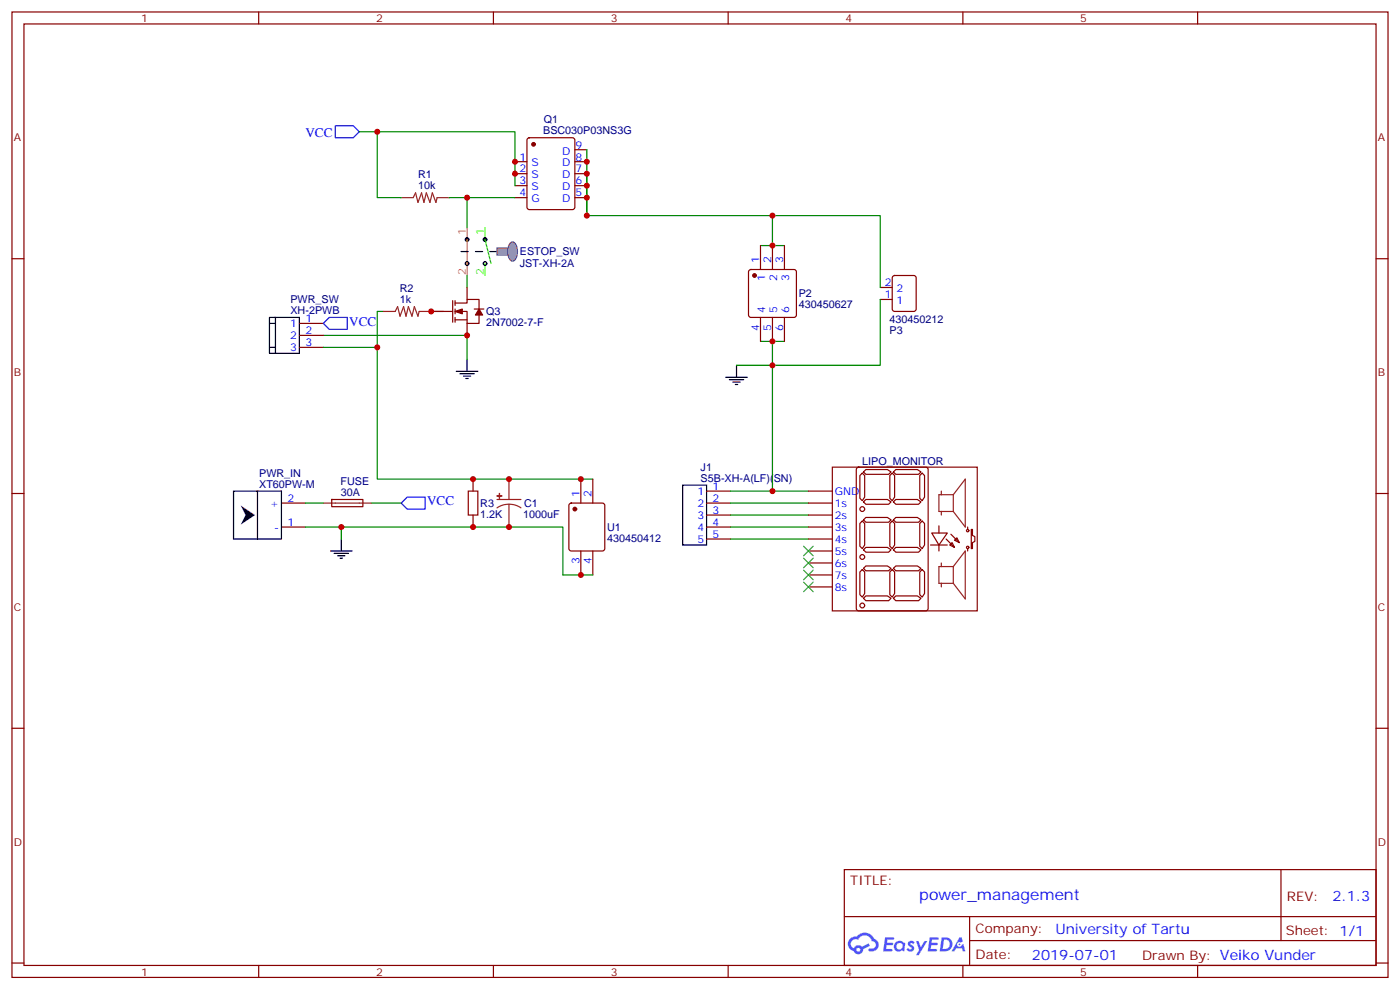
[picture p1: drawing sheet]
<svg xmlns="http://www.w3.org/2000/svg" width="412mm" height="292mm" viewBox="0 0 412 292" stroke-linecap="round" stroke-linejoin="round" font-family="sans-serif">
<g fill="none" stroke="#870000" stroke-width=".35">
<path d="M3.5 3.5h405.4v284.4h-405.4zM7.1 7.1h398.2v277.2h-398.2zM76.2 3.5v3.6M145.3 3.5v3.6M214.5 3.5v3.6M283.6 3.5v3.6M352.8 3.5v3.6M3.5 76.2h3.6M405.3 76.2h3.6M3.5 145.3h3.6M405.3 145.3h3.6M3.5 214.5h3.6"/>
<path d="M405.3 214.5h3.6M248.7 256.1h156.6v28.2h-156.6zM377.3 256.1v20.9M248.7 270h156.5M285.6 277h119.6M285.6 270v14.1M3.5 283.6h3.6M76.2 284.3v3.6M145.3 284.3v3.6M214.5 284.3v3.6M283.6 284.3v3.6M352.8 284.3v3.6"/>
<path d="M405.3 283.6h3.6"/>
</g>
<g fill="#5487ff">
<path d="M267.7 277.3a1.22 1.22 0 0 1 1.7 .3l-.4 .5a.47 .47 0 0 0-.3-.4 .47 .47 0 0 0-.5 .2l.1 .3a1.14 1.14 0 0 1 .8 1.7 1.14 1.14 0 0 1-1.9 0l-.2-.2 .5-.5 .7 .4a.29 .29 0 0 0 .3-.3 .29 .29 0 0 0-.2-.3 1.04 1.04 0 0 1-.6-1.7z"/>
<path d="M260.7 276h2.4l.3 .2-.2 .5-1.8 .1-.1 .8h1.5l.3 .4-.3 .4h-1.6l-.2 1.1h1.7l.2 .3-.2 .3-2.6 .1z"/>
<path d="M273.8 276h2.4l.3 .2-.1 .5-1.8 .1-.2 .8h1.6l.3 .4-.4 .4h-1.6l-.1 1.1h1.7l.2 .3-.2 .3-2.6 .1z"/>
<path d="M282.6 276.1h.7l.3 1.2-.6 .3a.69 .69 0 0 0-1 .3 .69 .69 0 0 0 .4 1 .69 .69 0 0 0 .9-.7l.5-.2 .6 2.2h-.8l-.2-.9h-1.8l-.5 .9h-.8z"/>
<path d="M269.8 277.1h.8l.6 1.8 1.1-1.8h.9l-2.6 4.2h-.8l.9-1.5z"/>
<path d="M277.4 276.1l-.6 4.1h1.3a2.11 2.11 0 0 0 2.5-2.1 2.11 2.11 0 0 0-2.5-2zM278.1 276.8a1.39 1.39 0 0 1 1.7 1.4 1.39 1.39 0 0 1-1.8 1.3h-.3z"/>
<path d="M263.7 277.7a1.54 1.54 0 0 0-.1 2.1 1.54 1.54 0 0 0 2.2 .2l.6 .2 .3-2.3-.2-.2-.4-.1a1.49 1.49 0 0 0-2.4 .1zM264 278.7a.94 .94 0 0 1 1.8 0 .94 .94 0 0 1-1.8 0z"/>
<path d="M250.4 276.4a2.18 2.18 0 0 0 1.1 3.7 1.44 1.44 0 0 0 1.6 1 1.44 1.44 0 0 0 1.2-1.5l2-1-.5-.8-1.9 1a1.47 1.47 0 0 0-2.4 .4 1.39 1.39 0 0 1-.7-1.9 1.39 1.39 0 0 1 2-.5 2.12 2.12 0 0 1 2.2-1.3 2.12 2.12 0 0 1 1.9 1.7 1.14 1.14 0 0 1 1.1 1.4 1.14 1.14 0 0 1-1.7 .8 .43 .43 0 0 0-.5 .3 .43 .43 0 0 0 .4 .5 1.98 1.98 0 0 0 2.5-1.2 1.98 1.98 0 0 0-1.2-2.5 3.1 3.1 0 0 0-5.3-.7l-.9 .1zM252.3 279.7a.55 .55 0 0 1 1.1 0 .55 .55 0 0 1-1.1 0z"/>
<circle cx="282.6" cy="278.1" r=".26"/>
</g>
<path d="M137.6 67v14.1" fill="none" stroke="#f90" stroke-width=".35"/>
<path d="M142.9 67v3.6l1.7 7M142.9 77.6v3.5" fill="none" stroke="#3f0" stroke-width=".35"/>
<g fill="#000" stroke="#000" stroke-width=".35">
<circle cx="137.6" cy="70.6" r=".53"/>
<circle cx="142.9" cy="70.6" r=".53"/>
</g>
<g fill="none" stroke="#000" stroke-width=".35">
<circle cx="137.6" cy="77.6" r=".53"/>
<circle cx="142.9" cy="77.6" r=".53"/>
</g>
<path d="M146.4 74.1h-11.6" fill="none" stroke="#000" stroke-width=".35" stroke-dasharray="2.1 2.1"/>
<g fill="#999" stroke="#666" stroke-width=".35">
<path d="M146.4 73h3.5v2.1h-3.5z"/>
<path d="M150.3 71.6a.97 .97 0 0 1 1-.3 .97 .97 0 0 1 .7 .8 4.3 4.3 0 0 1-.6 4.7 1.24 1.24 0 0 1-1.6-1.3l-.2-2.2z"/>
</g>
<g fill="none" stroke="#8c2424" stroke-width=".35">
<path d="M118.2 58.2h3.5l.7-1.4 .7 2.8 1.1-2.8 .7 2.8 .7-2.8 1 2.8 .8-2.8 1 2.8 .4-1.4h3.5M95.2 148.2h14.2M146.4 147.1h7.1M149.9 148.5l1.9 .3 1.7 .8M149.9 148.5l-1.8 .3-1.7 .8M149.9 141.1v6M149.9 148.5v6.7M277.3 144.6v1.1M277.3 150.6v1.1M280.8 145.7h-4.2v4.9h4.2M280.8 145.7v4.9M280.8 145.7l3.5-4.6v14.1l-3.5-4.6"/>
<path d="M277.3 165.8v1.1M277.3 171.8v1.1M280.8 166.9h-4.2v4.9h4.2M280.8 166.9v4.9M280.8 166.9l3.5-4.6v14.1l-3.5-4.6"/>
</g>
<g fill="#8c2424" stroke="#8c2424" stroke-width=".35">
<path d="M146.4 146.1h1.4z"/>
<path d="M147.1 145.3v1.5z"/>
</g>
<path d="M105.8 38.8h45.9v15.9M172.9 44.1v19.4M95.2 98.8h42.4v7M112.9 91.7h-1.8v49.4h63.5M95.2 102.3h15.9M217 107.6h10.5M109.4 148.2h8.8M215.2 144.6h22.9M215.2 148.2h22.9M215.2 151.7h22.9M215.2 155.2h22.9M215.2 158.8h22.9" fill="none" stroke="#008700" stroke-width=".35"/>
<g fill="none" stroke="#000" stroke-width=".35">
<path d="M79.4 95.2h1.7M81.1 93.5h7.1v10.6h-7.1zM81.1 93.5h-1.7v10.6h1.7M79.4 102.3h1.7M134.4 109.4h6.4M135.5 110.1h4.2M136.5 110.8h2.1M137.2 111.5h.7M137.6 105.8v3.6M213.8 111.1h6.3M214.8 111.8h4.3M215.9 112.5h2.1"/>
<path d="M216.6 113.2h.7M217 107.6v3.5M68.8 144.6h7v14.2h-7zM75.8 144.6h7.1v14.2h-7.1M100.5 158.8v3.5M201.1 142.9h7v17.6h-7zM97.4 162.3h6.3M98.4 163h4.3M99.5 163.7h2.1M100.2 164.4h.7"/>
</g>
<g fill="none" stroke="#870000" stroke-width=".35">
<path d="M151.7 47.6h3.5M151.7 51.2h3.5M151.7 54.7h3.5M151.7 58.2h3.5M155.5 40.8l.4-.2h12.7l.7 .4v20l-.4 .7h-13l-.6-.4-.1-20zM169.3 47.6h3.6M169.3 51.2h3.6M169.3 54.7h3.6M169.3 58.2h3.6M169.3 44.1h3.6M88.2 95.2h7M88.2 98.8h7"/>
<path d="M88.2 102.3h7M245.2 137.6h42.7v42.3h-42.7zM252.5 137.8l.4-.2h19.8l.6 .4 .1 41.2-.5 .7h-20l-.6-.4-.1-41.2zM254 139.3l.7 .8v6.3l-.7 1.1-.7-.7v-6.7zM254.4 139l.7-.7h6.3l1.1 .7-.7 .7h-6.7zM262.8 139.3l.7 .8v6.3l-.7 1.1-.7-.7v-6.7zM263.2 139l.7-.7h6.3l1.1 .7-.7 .7h-6.7zM271.6 139.3l.7 .8v6.3l-.7 1.1-.7-.7v-6.7zM82.9 148.2h7.1M82.9 155.2h7.1M97.7 147.1h9.2v2.1h-9.1zM208.1 144.6h7.1"/>
<path d="M208.1 148.2h7.1M208.1 151.7h7.1M208.1 155.2h7.1M208.1 158.8h7.1M238.1 144.6h7.1M238.1 148.2h7.1M238.1 151.7h7.1M238.1 155.2h7.1M238.1 158.8h7.1M254 153.5l.7 .7v6.3l-.7 1.1-.7-.7v-6.7zM254.4 147.8l.7-.7h6.3l1.1 .7-.7 .7h-6.7zM254.4 153.1l.7-.7h6.3l1.1 .7-.7 .7h-6.7z"/>
<path d="M262.8 153.5l.7 .7v6.3l-.7 1.1-.7-.7v-6.7zM263.2 147.8l.7-.7h6.3l1.1 .7-.7 .7h-6.7zM263.9 152.4h6.3l1.1 .7-.7 .7h-6.7l-.7-.7zM271.6 153.5l.7 .7v6.3l-.7 1.1-.7-.7v-6.7zM274.5 157h4.5l-2.4 3.5zM276.6 154.9v2.1M278.7 158.8l2.5 2.4M280.1 157.3l2.5 2.5M281.2 159.1l.7-.7 .7 1.4zM285 155.2v.7M286.1 155.9h.4v1.8l.7 .3v1.5l-.7 .3v1.8h-.4zM238.1 162.3h7.1"/>
<path d="M238.1 165.8h7.1M238.1 169.3h7.1M238.1 172.9h7.1M254 167.7l.7 .8v6.3l-.7 1.1-.7-.7v-6.7zM254.4 161.9l.7-.7h6.3l1.1 .7-.7 .7h-6.7zM254.4 176.2l.7-.7h6.3l1.1 .7-.7 .7h-6.7zM255.1 166.7h6.3l1.1 .7-.7 .7h-6.7l-.7-.7zM262.8 167.7l.7 .8v6.3l-.7 1.1-.7-.7v-6.7zM263.2 176.2l.7-.7h6.3l1.1 .7-.7 .7h-6.7zM263.9 161.2h6.3l1.1 .7-.7 .7h-6.7l-.7-.7zM263.9 166.7h6.3l1.1 .7-.7 .7h-6.7l-.7-.7zM271.6 167.7l.7 .8v6.3l-.7 1.1-.7-.7v-6.7z"/>
<path d="M274.1 160.5h4.9M276.6 160.5v1.8M279.8 160.5l.7-.7 .7 1.4zM285 161.6v.7"/>
<circle cx="254" cy="149.9" r=".71"/>
<circle cx="285" cy="156.3" r=".35"/>
<circle cx="254" cy="178.3" r=".71"/>
<circle cx="254" cy="164" r=".71"/>
<circle cx="285" cy="161.2" r=".35"/>
</g>
<path d="M98.8 37h5.3l1.7 1.8-1.7 1.8h-5.3zM95.2 95.2l1.8-1.7h5.3v3.5h-5.3zM119.9 146.4h5.3v3.5h-5.3l-1.7-1.7z" fill="none" stroke="#00f" stroke-width=".35"/>
<circle cx="157.2" cy="42.5" r=".53" fill="#870000" stroke="#870000" stroke-width=".35"/>
<path d="M70.9 148.9l4.2 2.8-4.2 2.8 1.4-2.8z" fill="#333"/>
<g fill="none" stroke="#008700" stroke-width=".35">
<path d="M111.1 38.8v19.4h7.1M132.3 58.2h19.4M137.6 58.2v8.8M172.9 51.2v12.3h54.6v8.8M224 72.3h7.1M227.5 63.5h31.8v21.2M127 91.7h3.5M137.6 81.1v3.6M259.3 88.2v19.4h-31.8M224 100.5h7.1M227.5 100.5v44.1M90 155.2h75.8v14.1h8.8"/>
<path d="M90 148.2h5.2M100.5 155.2v3.6"/>
</g>
<path d="M112.9 91.7h3.5l.7-1.4 .7 2.8 1.1-2.8 .7 2.8 .7-2.8 1.1 2.8 .7-2.8 1 2.8 .4-1.4h3.5" fill="none" stroke="#8c2424" stroke-width=".35"/>
<path d="M236.7 160.9l2.8 2.8M236.7 164.4l2.8 2.8M236.7 167.9l2.8 2.8M236.7 171.4l2.8 2.9M239.5 160.9l-2.8 2.8M239.5 164.4l-2.8 2.8M239.5 167.9l-2.8 2.8M239.5 171.4l-2.8 2.9" fill="none" stroke="#3c3" stroke-width=".35"/>
<g fill="none" stroke="#870000" stroke-width=".35">
<path d="M220.7 79.6l.5-.2h12.7l.5 .2 .2 .5v12.7l-.2 .5-.5 .2h-12.7l-.5-.2-.2-.5v-12.7zM224 72.3v7.1M227.5 72.3v7.1M231.1 72.3v7.1M127 91.7h6.3M133.3 88.5v6.4M134.1 89.3h3.5v-1.1h3.5v2.8M134.1 91.7h3.5v3.5h3.5v-2.4M134.1 94.2h3.5M134.1 88.5v1.5M134.1 91v1.4M134.1 93.5v1.4"/>
<path d="M137.6 84.7v3.5M137.6 95.2v3.6M139.7 91h2.8M224 93.5v7M227.5 93.5v7M231.1 93.5v7M259.3 88.2h3.5M259.3 84.7h3.5M263.1 81.3l.4-.2h5.7l.6 .5 .1 9.4-.5 .7h-5.9l-.6-.4-.1-9.5zM139.3 141.1v3.5M139.3 151.7v3.5M167.8 148.4l.5-.2h9.1l.5 .2 .3 .5v12.7l-.3 .5-.5 .2h-9.1l-.5-.3-.2-.4v-12.7z"/>
<path d="M171.1 141.1v7.1M174.6 141.1v7.1M171.1 162.3v7M174.6 162.3v7"/>
</g>
<g fill="#870000" stroke="#870000" stroke-width=".35">
<path d="M134.1 91.7l2.1-.7v1.4z"/>
<path d="M141.1 91l1.1 1.8h-2.1z"/>
<circle cx="222.2" cy="81.1" r=".53"/>
<circle cx="169.3" cy="149.9" r=".53"/>
</g>
<path d="M137.9 144.6h2.9v7.1h-2.9z" fill="none" stroke="#a10000" stroke-width=".35"/>
<g fill="#c00">
<circle cx="137.6" cy="98.8" r=".88"/>
<circle cx="127" cy="91.7" r=".88"/>
<circle cx="171.1" cy="141.1" r=".88"/>
<circle cx="227.5" cy="63.5" r=".88"/>
<circle cx="227.5" cy="144.6" r=".88"/>
<circle cx="227.5" cy="107.6" r=".88"/>
<circle cx="227.5" cy="100.5" r=".88"/>
<circle cx="137.6" cy="58.2" r=".88"/>
<circle cx="151.7" cy="47.6" r=".88"/>
<circle cx="151.7" cy="51.2" r=".88"/>
<circle cx="100.5" cy="155.2" r=".88"/>
<circle cx="111.1" cy="102.3" r=".88"/>
<circle cx="149.9" cy="155.2" r=".88"/>
<circle cx="172.9" cy="47.6" r=".88"/>
<circle cx="172.9" cy="58.2" r=".88"/>
<circle cx="172.9" cy="54.7" r=".88"/>
<circle cx="172.9" cy="51.2" r=".88"/>
<circle cx="172.9" cy="63.5" r=".88"/>
<circle cx="111.1" cy="38.8" r=".88"/>
<circle cx="227.5" cy="72.3" r=".88"/>
<circle cx="149.9" cy="141.1" r=".88"/>
<circle cx="171.1" cy="169.3" r=".88"/>
<circle cx="139.3" cy="141.1" r=".88"/>
<circle cx="139.3" cy="155.2" r=".88"/>
</g>
<text font-size="4.6" fill="#00f" x="270.8" y="265.1">power_management</text>
<g font-size="4.2" fill="#00f">
<text x="392.5" y="265.4">2.1.3</text>
<text x="310.9" y="274.9">University of Tartu</text>
<text x="304" y="282.7">2019-07-01</text>
</g>
<g font-size="3.9" fill="#00f">
<text x="90" y="40.4">VCC</text>
<text x="102.9" y="96">VCC</text>
<text x="125.8" y="148.9">VCC</text>
</g>
<g font-size="3.9" fill="#800">
<text x="250.5" y="260.7">TITLE:</text>
<text x="379.1" y="265.4">REV:</text>
<text x="287.4" y="274.9">Company:</text>
<text x="378.7" y="275.5">Sheet: 1/1</text>
<text x="287.4" y="282.6">Date:</text>
<text x="336.4" y="282.7">Drawn By: Veiko Vunder</text>
</g>
<g font-size="3.2" fill="#800">
<text x="41.6" y="6.5">1</text>
<text x="110.8" y="6.5">2</text>
<text x="179.9" y="6.5">3</text>
<text x="249.1" y="6.5">4</text>
<text x="318.2" y="6.5">5</text>
<text x="4.1" y="41.6">A</text>
<text x="405.9" y="41.6">A</text>
<text x="4.1" y="110.8">B</text>
<text x="405.9" y="110.8">B</text>
<text x="4.1" y="179.9">C</text>
<text x="405.9" y="179.9">C</text>
<text x="4.1" y="249.1">D</text>
<text x="405.9" y="249.1">D</text>
<text x="41.6" y="287.3">1</text>
<text x="110.8" y="287.3">2</text>
<text x="179.9" y="287.3">3</text>
<text x="249.1" y="287.3">4</text>
<text x="318.2" y="287.3">5</text>
</g>
<g font-size="3.2" fill="#000080">
<text x="160" y="39.5">BSC030P03NS3G</text>
<text x="160.2" y="36.3">Q1</text>
<text x="123.1" y="52.6">R1</text>
<text x="123.1" y="55.7">10k</text>
<text x="153.1" y="75.1">ESTOP_SW</text>
<text x="153.1" y="78.5">JST-XH-2A</text>
<text x="85.6" y="89.2">PWR_SW</text>
<text x="117.8" y="89.3">1k</text>
<text x="117.8" y="86.1">R2</text>
<text x="235.3" y="87.6">P2</text>
<text x="85.6" y="92.4">XH-2PWB</text>
<text x="143.2" y="92.9">Q3</text>
<text x="235.3" y="90.8">430450627</text>
<text x="262" y="95.2">430450212</text>
<text x="143.2" y="96">2N7002-7-F</text>
<text x="262" y="98.5">P3</text>
<text x="254" y="137.1">LIPO_MONITOR</text>
<text x="76.3" y="143.6">XT60PW-M</text>
<text x="76.3" y="140.5">PWR_IN</text>
<text x="100.3" y="142.9">FUSE</text>
<text x="206.4" y="138.6">J1</text>
<text x="206.4" y="141.8">S5B-XH-A(LF)(SN)</text>
<text x="100.4" y="146.1">30A</text>
<text x="141.5" y="149.3">R3</text>
<text x="154.4" y="149.3">C1</text>
<text x="141.5" y="152.5">1.2K</text>
<text x="154.2" y="152.5">1000uF</text>
<text x="178.9" y="159.6">430450412</text>
<text x="178.9" y="156.4">U1</text>
</g>
<g font-size="3.2" fill="#00f">
<text x="153" y="47.3">1</text>
<text x="165.6" y="45.5">D</text>
<text x="169.5" y="47.3">8</text>
<text x="169.5" y="43.7">9</text>
<text x="153" y="50.8">2</text>
<text x="156.5" y="49">S</text>
<text x="156.5" y="52.6">S</text>
<text x="165.6" y="52.6">D</text>
<text x="165.6" y="49">D</text>
<text x="169.5" y="50.8">7</text>
<text x="153" y="54.3">3</text>
<text x="153" y="57.9">4</text>
<text x="156.5" y="56.1">S</text>
<text x="156.5" y="59.6">G</text>
<text x="165.6" y="59.6">D</text>
<text x="165.6" y="56.1">D</text>
<text x="169.5" y="57.9">5</text>
<text x="169.5" y="54.3">6</text>
<text x="223.7" y="77.4" transform="rotate(-90 223.7 77.4)">1</text>
<text x="227.2" y="77.4" transform="rotate(-90 227.2 77.4)">2</text>
<text x="230.7" y="77.4" transform="rotate(-90 230.7 77.4)">3</text>
<text x="225.4" y="82.7" transform="rotate(-90 225.4 82.7)">1</text>
<text x="229" y="82.7" transform="rotate(-90 229 82.7)">2</text>
<text x="232.5" y="82.7" transform="rotate(-90 232.5 82.7)">3</text>
<text x="260.6" y="87.8">1</text>
<text x="260.6" y="84.3">2</text>
<text x="264.1" y="89.6">1</text>
<text x="264.1" y="86.1">2</text>
<text x="90" y="94.9">1</text>
<text x="225.4" y="92.2" transform="rotate(-90 225.4 92.2)">4</text>
<text x="229" y="92.2" transform="rotate(-90 229 92.2)">5</text>
<text x="232.5" y="92.2" transform="rotate(-90 232.5 92.2)">6</text>
<text x="85.5" y="96.3">1</text>
<text x="85.5" y="99.8">2</text>
<text x="90" y="98.4">2</text>
<text x="90" y="102">3</text>
<text x="223.7" y="97.4" transform="rotate(-90 223.7 97.4)">4</text>
<text x="227.2" y="97.4" transform="rotate(-90 227.2 97.4)">5</text>
<text x="230.7" y="97.4" transform="rotate(-90 230.7 97.4)">6</text>
<text x="85.5" y="103.4">3</text>
<text x="79.6" y="149.2">+</text>
<text x="84.7" y="147.8">2</text>
<text x="170.7" y="146.4" transform="rotate(-90 170.7 146.4)">1</text>
<text x="174.3" y="146.4" transform="rotate(-90 174.3 146.4)">2</text>
<text x="205.4" y="145.7">1</text>
<text x="205.4" y="149.2">2</text>
<text x="209.9" y="144.3">1</text>
<text x="209.9" y="147.8">2</text>
<text x="245.9" y="145.7">GND</text>
<text x="245.9" y="149.2">1s</text>
<text x="84.7" y="154.9">1</text>
<text x="205.4" y="152.8">3</text>
<text x="209.9" y="151.3">3</text>
<text x="209.9" y="154.9">4</text>
<text x="245.9" y="152.8">2s</text>
<text x="80.8" y="156.3">-</text>
<text x="205.4" y="156.3">4</text>
<text x="205.4" y="159.8">5</text>
<text x="209.9" y="158.4">5</text>
<text x="245.9" y="156.3">3s</text>
<text x="245.9" y="159.8">4s</text>
<text x="170.7" y="166.1" transform="rotate(-90 170.7 166.1)">3</text>
<text x="174.3" y="166.1" transform="rotate(-90 174.3 166.1)">4</text>
<text x="245.9" y="163.3">5s</text>
<text x="245.9" y="166.9">6s</text>
<text x="245.9" y="170.4">7s</text>
<text x="245.9" y="173.9">8s</text>
</g>
<g font-size="3.2" fill="#f90">
<text x="137.2" y="69.1" transform="rotate(-90 137.2 69.1)">1</text>
<text x="137.2" y="81" transform="rotate(-90 137.2 81)">2</text>
</g>
<g font-size="3.2" fill="#3f0">
<text x="142.5" y="69.1" transform="rotate(-90 142.5 69.1)">1</text>
<text x="142.5" y="81" transform="rotate(-90 142.5 81)">2</text>
</g>
</svg>
